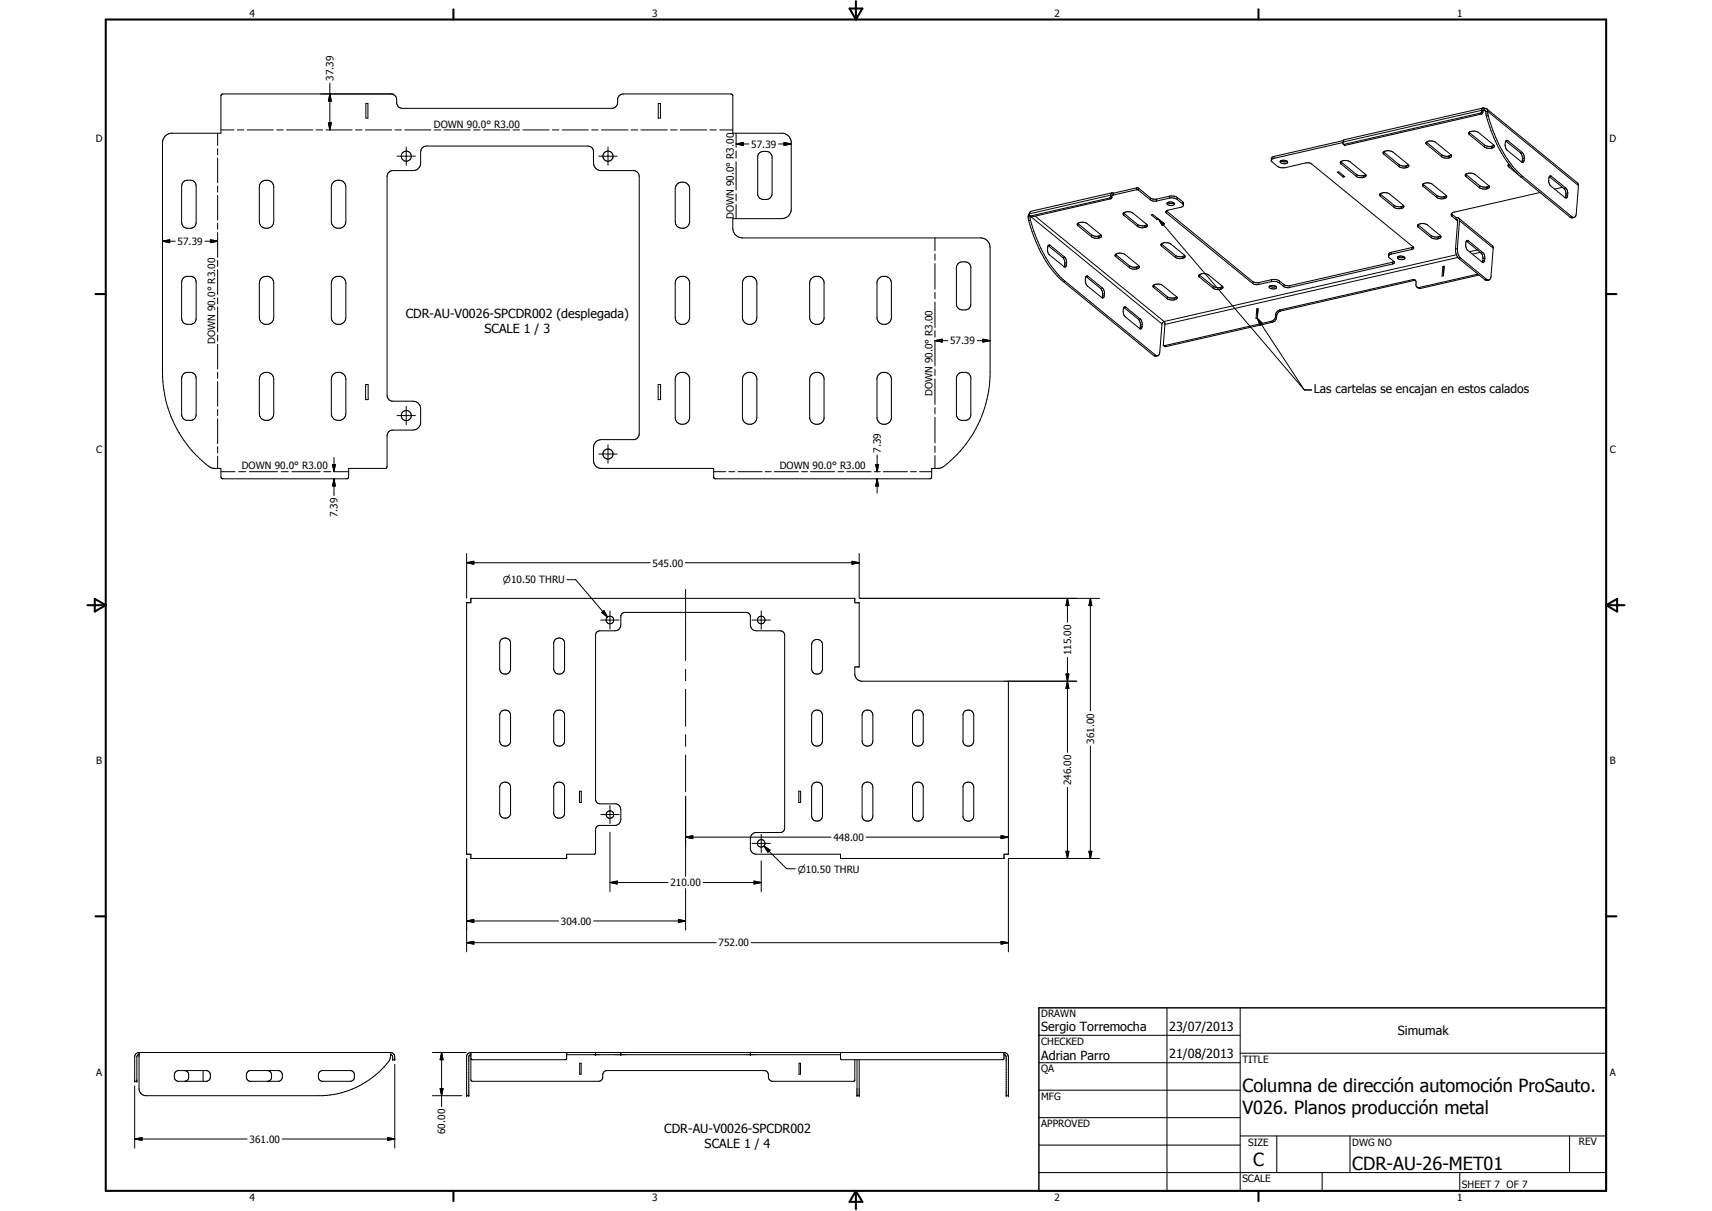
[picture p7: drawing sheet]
<svg xmlns="http://www.w3.org/2000/svg" width="594mm" height="420mm" viewBox="0 0 594 420" stroke-linecap="round" stroke-linejoin="round" font-family="sans-serif">
<g fill="none" stroke="#000" stroke-width=".35">
<path d="M114.5 32.6l.5 2.5h-1zM114.5 28.8v16.3M127 35.9h.7v5.1h-.7zM135.7 32.6a2 2 0 0 1 2 2v1.3a2.05 2.05 0 0 0 1.6 1.7h73.3a2.17 2.17 0 0 0 1.7-2 2.36 2.36 0 0 1 .7-2.5l1.3-.5h37.4l.6 .5v13.1h17.4a3.4 3.4 0 0 1 2.9 3.3v23a3.3 3.3 0 0 1-3.4 3.4h-16.9v3.3a3.5 3.5 0 0 0 3.3 3.3h83a3.4 3.4 0 0 1 3 3.4v43.3a40.8 40.8 0 0 1-16.8 33.1l-3.5 .2v3.2l-.5 .4h-74.7l-.5-.6v-3h-39a2.72 2.72 0 0 1-2.7-2.6v-4.7a2.73 2.73 0 0 1 2.7-2.7h11.6a2.2 2.2 0 0 0 1.6-2v-89.3a2.09 2.09 0 0 0-2-2h-11.5a2.71 2.71 0 0 1-2.4-2.7v-4.2a1.98 1.98 0 0 0-1.9-1.6h-56a2 2 0 0 0-2 2v4.2a2.67 2.67 0 0 1-2.3 2.3h-7.7a1.98 1.98 0 0 0-1.7 2v76l.5 1.3 1.2 .7h7.3a2.65 2.65 0 0 1 2.7 2.3v5.4a2.71 2.71 0 0 1-2.7 2.3h-7.3l-1.2 .7-.5 1.3v10.6l-.2 .5-13.1 .2v3l-.5 .6h-43.4l-.4-.6v-3l-3.1-.1a37.6 37.6 0 0 1-14.8-19.4 41.8 41.8 0 0 1-2.4-13.8v-79.7a3.3 3.3 0 0 1 2.9-3.3h17.4v-12.9l.1-.5 .5-.2h59.2M228.4 35.9h.8v5.1h-.8zM513.7 39.2l.4 .4M513.7 39.2l-47.3 10.9M514.1 39.6l-47.3 10.8M514.1 38.7l-.4 .5M514.1 38.7l.5 .3M514.2 38.3l-48.2 11M514.2 38.3l.4 .3"/>
<path d="M514.2 38.3l-.1 .4M514.6 39l-.5 .6M514.6 38.6v.4M514.6 37.5l-.4 .8M514.6 37.5l.5 .1M514.6 38.3v.3M514.6 37.5l-48.1 11-.5 .8M515 38.3h-.4M515 38.3l.4 .1 .2 .3M515 38.3l.6 .4M515 38.3l-.4 .1M515.1 37.6l1 .3 .1 .7"/>
<path d="M515.1 37.6l-.1 .7M515.6 38.7l.2 1.6M515.9 37.8l31.5 25.7 .3 .9M516.2 38.7l31.5 25.7M516.2 38.6l.2 1.5M516.2 38.6l-.6 .1M75.5 46.2v4.3M75.5 51.6v2.1M75.5 54.8v8.6M76.7 45.1h4.5M82.3 45.1h2.3M85.8 45.1h9.1"/>
<path d="M96 45.1h2.3M99.4 45.1h9.1M109.7 45.1h2.3M113.1 45.1h9.1M114 42.6h1l-.5 2.5zM123.4 45.1h2.2M126.8 45.1h9.1M137 45.1h2.3M137.8 54.2h6.3M140.5 45.1h9M141 51v6.4M150.7 45.1h2.2"/>
<path d="M154.1 45.1h9.1M164.3 45.1h2.3M167.8 45.1h9.1M178 45.1h2.3M181.4 45.1h9.1M191.7 45.1h2.3M195.1 45.1h9.1M205.3 45.1h2.3M207.8 54.2h6.4M208.7 45.1h9.2M211 51v6.4M219 45.1h2.3"/>
<path d="M222.4 45.1h9.2M232.7 45.1h2.2M236.1 45.1h9.1M246.3 45.1h2.3M249.8 45.1h4.5M255.4 50l2.5-.6v1.1zM255.4 46.2v4.9M255.4 52.4v2.5M255.4 56.1v9.9M255.4 50h4.5M263.3 53.3a3.2 3.2 0 0 1 3.9-.3l.6 .8 .1 .7v12.7a2.31 2.31 0 0 1-3 2 1.98 1.98 0 0 1-2-1.6v-13.4zM270.2 50h4.4"/>
<path d="M272.1 49.4l2.5 .6-2.5 .5zM442.1 54.9l-.7 .3-.3 .7 2.2 1.8 1 .5h1.7l7.1-1.7 1.9 .3 35.3 28.8 .3 .5-.7 .5M442.1 54.3l-.9 .5-.1 .8M442.1 54.3v.6M444.3 55.9l.5-.3a1.61 1.61 0 0 1 2 .8 1.84 1.84 0 0 1-2.6-.3zM444.4 55.8l1.4 .4 .9-.2M464 59.7l.6-.1 2 1.7-.5 .1zM465.3 56.1l.1 .1M465.4 56.9l5.2 4.3M465.4 56.9a.7 .7 0 0 1-.1-.9 .7 .7 0 0 1 .8-.2l1.2-.1 1.1 .3 5.5 4.6M465.4 56.2l5.3 4.3M465.4 56.2v.7"/>
<path d="M466 49.4l-23.9 5.5M466 49.3l.1 .7 .3 .1M466.1 50l.7 .4M466.2 48.8l-24.1 5.5M466.4 50.1l.4 .3M480.1 52.7l1.4-.4 1.7 .3 5.6 4.6M480.1 52.7l-.2 .4 .3 .4M480.1 52.7l.2 .1M480.2 53.5l5.3 4.3M480.3 52.8l5.2 4.3M480.3 52.8l-.1 .7M485.5 57.8l.9 .4h1.4"/>
<path d="M485.5 57.1a3.3 3.3 0 0 0 2.6 .4M485.5 57.1v.7M487.9 57.5l-.1 .7M488.1 58.2h-.3M488.1 57.5v.7M488.8 57.2a.66 .66 0 0 1-.1 .7 .66 .66 0 0 1-.6 .3M488.8 57.2l-.7 .3M495 49.3l.1 .1M495 50.1a.7 .7 0 0 1 0-.9 .7 .7 0 0 1 .8-.3l1.5 .1 .7 .3 5.6 4.5M495 50.1l5.3 4.3M495.1 49.4l5.2 4.3M495.1 49.4l-.1 .7"/>
<path d="M500.3 54.4l1.2 .5 1.2-.1M500.3 53.7l1 .4h1.4M500.3 53.7v.7M502.7 54.1v.7M502.9 54.7l-.2 .1M503 54.1h-.3M503 54.1l-.1 .6M503.6 53.8l-.6 .3M503.6 53.8l-.1 .7-.6 .2M509.8 45.9l.1 .2M509.9 46.7l-.3-.3 .1-.4a2.8 2.8 0 0 1 2.9-.2l5.8 4.6M509.9 46.7l5.2 4.3"/>
<path d="M509.9 46.1l5.3 4.2M509.9 46.1v.6M515.1 51l.7 .4h1.7M515.2 50.3l1.2 .5h1.2M515.2 50.3l-.1 .7M515.8 40.3a44.1 44.1 0 0 0 11.3 20.5l.7 .6M516.4 40.1l-.6 .2M516.4 40.1a50.8 50.8 0 0 0 6.6 15l2 2.7 2.7 2.9 17.8 14.5M517.6 50.8l-.1 .6M517.8 51.4h-.3M517.8 50.7l-.2 .1M517.8 50.7v.7"/>
<path d="M518.4 50.4l.1 .6-.7 .4M518.4 50.4l-.6 .3M522.6 48.9l-.1 .2a3.2 3.2 0 0 0 .5 3l5.1 4.2 .6-.1 .2-.7M522.6 48.9v.1M522.6 49l5 4M523.2 48.8l-.4-.1-.2 .2M523.2 48.8l5.1 4.1M523.2 48.8l-.6 .2M523.4 57.1l-.1 .3 .2 .5M523.4 57.1l.2 .1M523.5 57.9l3.2 2.6M523.6 57.2l.5 .5"/>
<path d="M523.6 57.2l-.1 .7M523.6 56.9l-.2 .2M527.6 53l.5 .9 .2 1.1M528.3 52.9l.5 .9 .1 1.1M528.3 52.9l-.7 .1M528.3 55.7l-.2 .6M528.3 55v.7M528.9 55.5l-.6 .2M528.9 54.9v.6M528.9 54.9l-.6 .1M63.5 63.2a3.2 3.2 0 0 1 3.8-.2l.5 .5 .3 1v12.7a2.56 2.56 0 0 1-4.1 1.7l-.7-.7-.3-1v-12.7zM75.5 64.5v2.2"/>
<path d="M75.5 67.7v8.7M75.5 77.4v2.2M90.7 63.2a2.57 2.57 0 0 1 2.6-.5 2.57 2.57 0 0 1 1.7 2.2v12a2.5 2.5 0 0 1-2.5 2.3 2.5 2.5 0 0 1-2.5-2.3v-12l.1-.8zM115.7 63.2a2.55 2.55 0 0 1 2.7-.5 2.55 2.55 0 0 1 1.6 2.2v12a2.53 2.53 0 0 1-2.5 2.3 2.53 2.53 0 0 1-2.5-2.3v-12l.2-1.1zM235 63.9a2.63 2.63 0 0 1 4.3 1.3v12a2.53 2.53 0 0 1-2.6 2 2.53 2.53 0 0 1-2.4-2.3v-11.4l.1-.7zM255.4 67.2v2.5M255.4 70.9v5M356.8 75l.5-.1 .5 .3M356.8 75l.1 1.6M356.9 76.6a43.3 43.3 0 0 0 11.4 20.5l.7 .6M357.3 74.2v.6l.3 .1M357.3 74l-.5 1"/>
<path d="M357.4 74.9l.2 1.6M357.6 76.5l-.7 .1M357.6 76.5a43.3 43.3 0 0 0 11.3 20.5l.7 .6M357.6 74.9l.4 .4M357.8 75.2l.2 .1M357.8 75.2l45.4 37.2M359.2 75l44.7 36.5M374 77.5l.1 .1M374 77.5l1.4-.4 1.7 .4 5.1 4.2v.5l-.8 .3M374 77.5l-.2 .4 .3 .4M374.1 78.3l4.7 3.9M374.1 77.6l4.8 3.9"/>
<path d="M374.1 77.6v.7M385 68.7l.4 .3M385 68.7l-27.4 6.2M385.4 69l-27.4 6.3M385.4 68.2l-.4 .5M385.4 68.2l.4 .3M385.5 67.7l-.1 .5M385.5 67.7l-28.2 6.5M385.8 68.5l-.4 .5M385.9 66.9l-28.2 6.4-.4 .9M385.9 66.9l.5 .1M385.9 66.9l-.4 .8"/>
<path d="M386.3 67.7h-.4l-.1 .8M386.3 67.7l-.4 .1M386.4 67l-.1 .7M389.9 73.9l.2 .1M390 74.7l4.7 3.8M390 74.7a.7 .7 0 0 1-.1-.9 .7 .7 0 0 1 .8-.3l.9-.1 1.4 .4 5 4.1M390.1 74l4.7 3.9M390.1 74l-.1 .7M394.4 65.8l.6 .2M394.4 65.8l-8.1 1.9M394.4 65.2l.7 .1M394.4 65.2v.6"/>
<path d="M394.4 65.2l-8 1.8M394.7 78.5l1.2 .5 1.4-.1M394.8 77.9l.9 .4h1.5M394.8 77.9l-.1 .6M395 66l4.2 3.4M395.1 65.3l-.1 .7M395.1 65.3l4.2 3.4M397.2 78.3l-.1 .7M397.4 78.2l-.2 .1M397.4 78.2l-.1 .7M398 77.9l.1 .6-.8 .4M398 77.9l-.6 .3"/>
<path d="M399.2 69.4l.7 .3 1.4 .1M399.3 68.7l.7 .3 1.4 .1M399.3 68.7l-.1 .7M401.4 69.1l-.1 .7M401.6 75.6l-.1 .6M402.1 76.1l2 1.5-.8 .7zM402.1 76.1l-2.1-1.7-.5 .1 2 1.7M402.1 76.1l-.6 .1M402.1 76.1l50.5 59.2M404.7 73.2h.1M404.7 73.9l30 24.4M404.8 73.2l-.1 .7"/>
<path d="M404.8 73.2l29.9 24.5M405 70.4a1.77 1.77 0 0 1 2.5 .5 1.68 1.68 0 0 1-2.5-.4zM405.2 70.3l1.3 .4 .9-.3M405.8 68.7l.9-.1 1.8 .6M405.8 68.7l-4.5 1.1M405.8 68.1h1.7l1.1 .4M405.8 68.1v.6M405.8 68.1l-4.4 1M408.5 69.2l1.8 1.5M408.6 68.5l-.1 .7M408.6 68.5l1.8 1.5M410.3 70.7a.7 .7 0 0 1 .3 .9 .7 .7 0 0 1-.9 .3l-4.4 1a.57 .57 0 0 0-.7 .3 .57 .57 0 0 0 .1 .7"/>
<path d="M410.4 70l.3 1.2M410.4 70l-.1 .7M466.1 60.9v.5M470.6 61.2l.9 .4h1.5M470.7 60.5l.9 .4 1.5 .1M470.7 60.5l-.1 .7M473.1 61l-.1 .6M473.2 61.6h-.2M473.3 60.9l-.2 .1M473.3 60.9l-.1 .7M473.9 60.6l-.6 .3M473.9 60.6l.1 .5-.8 .5"/>
<path d="M478.9 67.2l.1 .2M479 68.1l4.7 3.8M479 68.1a.71 .71 0 0 1-.1-.9 .71 .71 0 0 1 .9-.3l1.1-.1 1.1 .4 5 4.1M479 67.4l4.8 3.8M479 67.4v.7M483.7 71.9l1.3 .5 1.1-.1M483.8 71.2l.9 .5h1.5M483.8 71.2l-.1 .7M486.2 71.7l-.1 .6M486.4 72.3h-.3M486.4 71.6l-.2 .1M486.4 71.6v.7"/>
<path d="M487 71.3v.7l-.6 .3M487 71.3l-.6 .3M492.1 78l1.4-.4 1.6 .3 4.8 3.9M492.1 78l-.2 .4 .2 .4M492.1 78l.1 .1M492.1 78.8l4.5 3.6M492.2 78.1l4.4 3.7M492.2 78.1l-.1 .7M493.8 63.9l.1 .1M493.8 63.8l1.4-.4 1.4 .3 5.3 4.2M493.8 63.8l-.2 .4 .3 .4M493.9 64.6l4.7 3.9"/>
<path d="M493.9 64l4.7 3.9M493.9 64v.6M498.6 68.5a3 3 0 0 0 2.6 .4M498.6 67.9l1.3 .4 1.1-.1M498.6 67.9v.6M501 68.2v.7M501.3 68.2h-.3M501.3 68.2l-.1 .7M501.9 67.9a.63 .63 0 0 1 0 .7 .63 .63 0 0 1-.7 .3M501.9 67.9l-.6 .3M503.7 74.1l-.1 .5 .3 .5M503.7 74.1l.3 .4"/>
<path d="M503.9 75.1l1.3 1.1M504 74.5l1.3 1M504 74.5l-.1 .6M505.2 76.2l.6 .5M505.2 76.2l.5 .1 .1 .4M505.3 75.5l.9 .2M505.3 75.5l-.1 .7M505.8 76.7l-.7 9.7M506.2 75.7l11.7 9.5 .3 .9M506.2 75.7l.3 .9M506.5 76.6l11.7 9.5M506.5 76.6l-.8 9.7"/>
<path d="M508.6 60.5l1.1-.4 2 .3 5.1 4.1M508.6 60.5l-.1 .5 .2 .3M508.6 60.5l.2 .1M508.7 61.3l4.7 3.9M508.8 60.6l4.7 3.8M508.8 60.6l-.1 .7M513.4 65.2l.9 .3h1.5M513.5 64.4l.9 .5h1.5M513.5 64.4l-.1 .8M515.9 64.9l-.1 .6M516 65.5h-.2M516.1 64.8l-.2 .1"/>
<path d="M516.1 64.8l-.1 .7M516.8 64.5l-.7 .3M516.8 64.5v.6l-.8 .4M527.8 61.4l17.1 14M528.4 61.3l-.6 .1M534.4 66.8l-29.6 6.8-1.1 .5M537.6 61.3h.1M537.7 61.3l5 4.1M538.3 61.2a.58 .58 0 0 0-.7 0 .58 .58 0 0 0-.1 .6l-.1 1.2 .4 1.1 5.3 4.5a.6 .6 0 0 0 .7-.1 .6 .6 0 0 0 .2-.6M538.3 61.2l5 4M538.3 61.2l-.6 .1M542.2 65l-2.7 .6"/>
<path d="M542.7 65.4l.6 .8 .1 1.2M543.3 65.2l.6 .9 .1 1.1M543.3 65.2l-.6 .2M543.3 68l-.1 .6M543.4 67.4l-.1 .6M544 67.9l-.7 .1M544 67.2v.7M544 67.2l-.6 .2M544.9 75.4l.5 .2 .8-.2M545.5 75.2l-.6 .2M545.5 75.2l.7 .2M547.7 64.4l-.7 9.7-.2 .8-.6 .5"/>
<path d="M56.4 83.7l2.5-.5v1zM56.4 83.7h4.4M63.5 96.6l.3-.3a3.2 3.2 0 0 1 3-.3l1 .9 .3 1v12.6a2.07 2.07 0 0 1-1.7 2h-1.7l-.7-.2-.7-.8-.3-1v-12.6zM71.1 83.7h4.4M73 83.2l2.5 .5-2.5 .5zM75.5 80.7v8.6M75.5 90.3v2.2M75.5 93.6v8.6M90.4 96.8a2.63 2.63 0 0 1 4.1 0l.5 1.4v12a2.5 2.5 0 0 1-2.5 2.4 2.5 2.5 0 0 1-2.5-2.4v-12zM115.4 96.8a2.55 2.55 0 0 1 2.8-.9 2.55 2.55 0 0 1 1.8 2.3v12a2.53 2.53 0 0 1-3.4 2.2 2.52 2.52 0 0 1-1.6-2.2v-12zM234.7 96.8a2.63 2.63 0 0 1 4.1 0l.5 1v12.8a2.52 2.52 0 0 1-2.7 2 2.52 2.52 0 0 1-2.3-2.4v-12zM258.3 96.6a2.53 2.53 0 0 1 2.7-.6 2.53 2.53 0 0 1 1.6 2.2v12a2.5 2.5 0 0 1-2.5 2.4 2.5 2.5 0 0 1-2.5-2.4v-12z"/>
<path d="M281.6 96.6a2.55 2.55 0 0 1 4.4 1.2v12.8a2.53 2.53 0 0 1-2.7 2 2.53 2.53 0 0 1-2.3-2.4v-12zM304.8 96.8a2.55 2.55 0 0 1 2.7-.9 2.55 2.55 0 0 1 1.8 2.3v12a2.53 2.53 0 0 1-2.3 2.4 2.53 2.53 0 0 1-2.7-2v-12.8zM324.4 82.5v4.5M324.4 88.1v2.2M324.4 91.4v8.9M332.6 91.3a2.68 2.68 0 0 1 4.3 1.2v13.4a2.61 2.61 0 0 1-2.6 1.7 2.61 2.61 0 0 1-2.4-2.1v-12.6zM363.7 85.2l.1 .1M363.8 85.2l-.2 .1a3.1 3.1 0 0 0 .6 3.1l5 4.1a.56 .56 0 0 0 .7 0 .56 .56 0 0 0 .2-.6M363.8 85.3l5 4.1M364.4 85.1l-.4-.1-.2 .2M364.4 85.1l-.6 .2M364.4 85.1l5 4.1"/>
<path d="M368.8 89.4l.4 .6 .3 1.3M369 97.7l31.3 25.7M369.4 89.2l.6 .8 .1 1.2M369.4 89.2l-.6 .2M369.4 92l-.1 .6M369.5 91.3l-.1 .7M369.6 97.6l-.6 .1M369.6 97.6l31.4 25.6M370.1 91.9l-.7 .1M370.1 91.2l-.6 .1M370.1 91.2v.7M376.8 95.9l.1 .1"/>
<path d="M376.9 95.9l-.1 .2a3.1 3.1 0 0 0 .5 3.1l5.2 4.2 .5-.2 .2-.6M376.9 96l5 4.1M377.6 95.9l-.3-.2-.4 .2M377.6 95.9l-.7 .1M377.6 95.9l5 4M378.8 82.2a2.96 2.96 0 0 0 2.4 .4M378.9 81.5l.9 .4h1.4M378.9 81.5l-.1 .7M381.2 81.9v.7M381.4 82.5l-.2 .1M381.5 81.9l-.1 .6M382.1 81.6l-.9 .3"/>
<path d="M382.6 99.9l.6 1.2v.8M382.6 99.9l-.7 .2M387.1 88.2l1.4-.4 1.5 .3 5.3 4.2M387.1 88.2l-.2 .4 .3 .4M387.1 88.3l.2 .1M387.2 89l4.7 3.9M387.3 88.4l4.7 3.8M387.3 88.4l-.1 .6M391.9 92.9l.9 .4h1.5M392 92.2l1.2 .5 1.2-.1M392 92.2l-.1 .7M394.4 92.6l-.1 .7"/>
<path d="M394.5 93.3h-.2M394.6 92.6l-.1 .7M395.3 92.3l-.9 .3M395.3 92.3l-.1 .7-.7 .3M400.3 99l.1 .1M400.3 99.7a.69 .69 0 0 1 0-.8 .69 .69 0 0 1 .8-.3h.9l1.3 .3 5.1 4.1M400.3 99.7l4.7 3.9M400.4 99.1l4.7 3.9M400.4 99.1l-.1 .6M403 84.6l.1 .2M403 84.6l1.1-.4 2 .3 5 4.2M403 84.6l-.2 .4 .3 .4"/>
<path d="M403.1 85.4l4.7 3.9M403.1 84.8l4.8 3.8M403.1 84.8v.6M407.8 89.3l1 .4h1.4M407.9 88.6l.9 .4h1.5M407.9 88.6l-.1 .7M410.3 89l-.1 .7M410.4 89.6l-.2 .1M410.5 88.9l-.2 .1M410.5 88.9l-.1 .7M411.1 88.7a.64 .64 0 0 1 0 .7 .64 .64 0 0 1-.7 .2M411.1 88.7l-.6 .2"/>
<path d="M416.1 95.3l.2 .2M416.2 96.1l4.8 3.9M416.2 96.1a.71 .71 0 0 1-.1-.9 .71 .71 0 0 1 .9-.2h1.5l.9 .4 4.9 4M416.3 95.5l4.7 3.8M416.3 95.5l-.1 .6M421 100l1.2 .5 1.2-.1M421 99.3a2.96 2.96 0 0 0 2.4 .4M421 99.3v.7M423.4 99.7v.7M423.6 99.7h-.2M423.6 99.7l-.1 .7M424.3 99.4l-.7 .3"/>
<path d="M424.3 99.4a.67 .67 0 0 1-.1 .7 .67 .67 0 0 1-.7 .3M434.7 98.3l.6 .4h1.4M434.7 97.7l1 .4 1.1-.1M434.7 97.7v.6M436.8 98l-.1 .7M440.6 99.2l.2-.1a1.89 1.89 0 0 1 2.2 .7 1.79 1.79 0 0 1-2.6-.2zM440.6 99.2l1.1 .4 1.1-.2M441.2 97.7a3.5 3.5 0 0 1 2.7 .5M441.2 97.7l-4.5 1M441.3 97a3.4 3.4 0 0 1 2.7 .5M441.3 97l-.1 .7M441.3 97l-4.5 1"/>
<path d="M443.9 98.2l1.6 1.2M444 97.5l-.1 .7M444 97.5l1.5 1.2M445.5 99.4l.9 .4 1.1-.1M445.5 98.7l.7 .4h1.4M445.5 98.7v.7M447.6 99.1l-.1 .6M481.8 88.9l1.8 1.8a.54 .54 0 0 1 .2 .6 .54 .54 0 0 1-.6 .3M482.8 88.2l-.8 .3-.2 .4M482.8 87.5v.7M482.8 87.5l-.8 .4-.2 1M483.2 91.6l-35.7 8.1"/>
<path d="M483.2 91v.6M483.2 91l-35.6 8.1M483.7 90.7l-.5 .3M485 89.2a1.87 1.87 0 0 1 2.5 .3 1.61 1.61 0 0 1-2.6-.2zM485.1 89l1.1 .4 1.1-.2M489.9 86.6l-7.1 1.6M489.9 85.9l-7.1 1.6M489.9 85.9v.7M490.2 97l.7 .1 .3 .3M490.2 97l.4 .3M490.2 97l-46.2 10.6M490.4 85.7l-.5 .2"/>
<path d="M490.6 97.3l.6 .1M490.6 97.3l-46.2 10.6M491.2 97.4l.2 .4a1.32 1.32 0 0 0 .8 2l.3-.1M491.7 99.6l.5 .4 .7 .1M492.5 99.7l.4 .4M496.6 82.4l1.5 .5 1.1-.1M496.6 81.8l1 .4h1.5M496.6 81.8v.6M499.1 82.2l-.1 .6M499.3 82.1l-.1 .7M499.9 81.8l-.8 .4M499.9 81.8v.6l-.7 .4"/>
<path d="M500.7 92.5l.4-.2-.2 3.4-.5 .1zM500.7 92.5l.4 .3-.3 2.9M505.1 86.4l.2 1.7 .9 1.6M505.4 88.4l-101.5 23.1M505.7 86.3l.2 1.7 .9 1.5M505.7 86.3l-.6 .1M505.9 89.3l-101.7 23.3M506.2 89.7l9.1 7.4M506.8 89.5l-.6 .2M506.8 89.5l9.1 7.4M508.8 83.6v.1a3.2 3.2 0 0 0 .5 3.2l5 4a.6 .6 0 0 0 .7 0 .6 .6 0 0 0 .2-.6M508.8 83.6l.1 .1"/>
<path d="M508.9 83.7l5 4.1M509.6 83.6l-.5-.2-.3 .2M509.6 83.6l-.7 .1M509.6 83.6l5 4M512.6 86.7l-2.7 .6M512.8 95.1l-20.3 4.6M513.2 95.4l-20.3 4.7M513.7 87.5l-2.8 .7M513.9 87.8l.4 .5 .3 1.4M514.6 87.6l.4 .6 .2 1.4M514.6 87.6l-.7 .2M514.6 90.4l-.2 .6"/>
<path d="M514.6 89.7v.7M515.2 90.3l-.6 .1M515.2 89.6v.7M515.2 89.6l-.6 .1M515.3 97.1l.5 .2 .8-.1M515.9 96.9l.7 .3M515.9 96.9l-.6 .2M518.2 86.1l-.9 10-.1 .5-.6 .6M75.5 103.3v2.2M75.5 106.5v8.6M75.5 116.2v2.2M75.5 119.4v8.7"/>
<path d="M324.4 118.2l2.5-.5v1zM324.4 101.4v2.2M324.4 104.8v8.9M324.4 114.7v2.3M324.4 118.1v8.9M324.4 118.2h4.5M339.1 118.2h4.5M341.1 117.7l2.5 .5-2.5 .5zM381.9 100.1l.7 1.1v.9M382.6 102.7l-.2 .6M382.6 102.1v.6M383.2 102.6l-.6 .1"/>
<path d="M383.2 101.9l-.6 .2M383.2 101.9v.7M390 106.7h.1M390.1 106.7l4.9 4.1M390.7 106.6l-.1-.1a1.4 1.4 0 0 0-.8 2l.6 1.4 5 4.1a.57 .57 0 0 0 .7 0 .57 .57 0 0 0 .2-.7M390.7 106.6l-.6 .1M390.7 106.6l5 4.1M395 110.8l.5 .6 .2 1.4M395.7 110.7l.4 .6 .3 1.3M395.7 113.5l-.2 .5M395.7 110.7l-.7 .1M395.7 112.8v.7"/>
<path d="M396.3 113.3l-.6 .2M396.4 112.6l-.7 .2M396.4 112.6l-.1 .7M403.2 112.4l-.7 9.7-.2 .8-.6 .5M403.8 119.9l.7 .4M403.9 119.9h.2M403.9 111.5l.3 1.1M403.9 111.5l-.7 .9M404.1 119.9l.4 .4M404.2 112.6l-.5 7 .2 .3M405 103.6l1 .4 1.5 .1M405.1 103l.9 .4h1.5"/>
<path d="M405.1 103l-.1 .6M407.5 103.4v.7M407.7 104l-.2 .1M407.7 103.3v.7M408.4 103l-.9 .4M408.4 103l-.1 .7-.6 .3M423.4 100.4h.1M436.1 107.2l.5-.1-.3 3.3M436.1 107.2l.4 .3M436.1 107.2l-.2 3.3 .4-.1M436.3 110.4l1.8 1.9-.8 .5zM436.3 110.4l16.3 24.9"/>
<path d="M436.5 107.5h.1M436.5 107.5l-.3 2.9M441.2 111.5l.4 .3M441.2 111.5l-37.1 8.4M441.6 111.8l-37.1 8.5M442.6 109.9a1.96 1.96 0 0 1-1.4 1.6M442.6 109.9l.4 .3M442.6 109.2l.4 .3M442.6 109.2v.7M443 110.2a1.81 1.81 0 0 1-1.4 1.6M443 109.5v.7M444 107.6l.4 .3"/>
<path d="M444 107.6l-.9 .6-.5 1M444.4 107.9l-.9 .6-.5 1M63.5 129.9l.3-.2a3 3 0 0 1 3.2-.2l.8 .7 .3 1v12.7l-.3 1-.5 .5a3.3 3.3 0 0 1-3.3 .2l-.7-.7-.3-1v-12.7zM75.5 129.2v2.1M75.5 132.4v8.6M90.7 129.9a2.52 2.52 0 0 1 2.7-.6 2.52 2.52 0 0 1 1.6 2.2v12a2.47 2.47 0 0 1-3.4 2.3l-1.2-.9-.4-1.4v-12l.1-.7zM115.7 129.9a2.59 2.59 0 0 1 4.1 .6l.2 1v12a2.52 2.52 0 0 1-2.5 2.4 2.52 2.52 0 0 1-2.5-2.4v-12l.2-1zM126.9 133.4h.9v5.2h-.9zM228.4 133.4h.8v5.2h-.8zM235 129.9a2.59 2.59 0 0 1 4.3 1.3v14a2.52 2.52 0 0 1-2.6 2.1 2.52 2.52 0 0 1-2.4-2.4v-13.4l.1-.7zM258.3 129.9a2.51 2.51 0 0 1 2.7-.6 2.51 2.51 0 0 1 1.6 2.2v13.4a2.5 2.5 0 0 1-2.5 2.4 2.5 2.5 0 0 1-2.5-2.4v-13.4zM281.6 129.9a2.56 2.56 0 0 1 4.4 1.3v14a2.52 2.52 0 0 1-2.7 2 2.52 2.52 0 0 1-2.3-2.3v-13.4z"/>
<path d="M305 129.9a2.54 2.54 0 0 1 2.7-.6 2.54 2.54 0 0 1 1.6 2.2v13.4a2.52 2.52 0 0 1-2.3 2.3 2.52 2.52 0 0 1-2.7-2v-14zM324.4 128.1v2.2M324.4 131.4v8.9M332.6 129.7a3.1 3.1 0 0 1 3.3-.2l.6 .4 .4 1v13.3l-.7 1.2a3.1 3.1 0 0 1-2.7 .4l-.9-.4-.7-1.5v-12.7l.1-.7zM400.3 123.4l.6 .2 .8-.2M401 123.2l.7 .2M401 123.2l-.7 .2M452.6 135.3h2.6M75.5 142.1v2.1M75.5 145.3v8.6M75.5 155v2.1M75.5 158.2v4.3"/>
<path d="M115.9 158.7v5M137.8 144.2h6.3M141 141v6.4M207.8 157.5h6.4M211 154.3v6.4M304.4 157.9v5.8M324.4 141.4v2.2M324.4 144.8v8.9M324.4 154.7v2.3M324.4 158.1v4.4M76.7 163.7h4.9M82.8 163.7h2.5"/>
<path d="M86.5 163.7h9.8M97.6 163.7h2.5M101.3 163.7h9.8M112.4 163.7h2.4M115.4 161.2h1l-.5 2.5zM115.9 166.1l.5 2.5h-1zM115.9 166.1v5.8M116.1 163.7h4.9M247.6 163.7h4.2M252.9 163.7h2.1M256.1 163.7h8.3M265.5 163.7h2.1"/>
<path d="M268.6 163.7h8.5M278.1 163.7h2.1M281.3 163.7h8.4M290.7 163.7h2.1M293.9 163.7h8.4M303.4 163.7h2M303.9 161.2h1l-.5 2.5zM304.4 166.1l.5 2.5h-1zM304.4 166.1v5M306.5 163.7h8.4M315.9 163.7h2.1M319.1 163.7h4.2"/>
<path d="M161.9 195.2l2.5-.5v1zM161.9 192.1v15.4M161.9 195.2h63.7M237.8 195.2h60.3M295.6 194.7l2.5 .5-2.5 .5zM298.1 192.1v15.4M196.8 201.1h3l11 13M208.5 215.1h6.3M208.8 212.5l.8-.6 1.2 2.2zM211.7 212v6.3M237.9 204.5v24.7M261 215.1h6.3"/>
<path d="M264.2 212v6.3M298.2 207.6h83.3M370.4 207.6l.5 2.5h-1zM370.4 207.6v8.3M378.4 207.6l.5 2.5h-1zM378.4 207.6v39M173.8 222a1.96 1.96 0 0 1 3.4 .8v9.6a1.91 1.91 0 0 1-1.9 1.5 1.91 1.91 0 0 1-1.9-1.5v-9.3zM192.6 222a1.91 1.91 0 0 1 2-.6 1.91 1.91 0 0 1 1.3 1.7v9a1.89 1.89 0 0 1-1.9 1.8 1.89 1.89 0 0 1-1.9-1.8v-9zM237.9 232.2v4M237.9 239.2v12.8M282.3 222.3a1.9 1.9 0 0 1 1.9-.3 1.9 1.9 0 0 1 1.2 1.6v8.5a1.88 1.88 0 0 1-1.4 1.8 1.88 1.88 0 0 1-2.1-.9l-.3-.9v-8.5zM349.9 236.3v60.1h-1.5v1.5h-56.7v-1.5h-29.3a2.09 2.09 0 0 1-2-2v-3.5a2.09 2.09 0 0 1 2-2.1h8.7l.9-.6 .3-.8v-67.1l-.7-1.2-.8-.2h-8.4a2 2 0 0 1-2-2l-.1-3.5-.5-.7-.9-.2h-42l-.8 .2-.6 .7-.1 3.5a2.09 2.09 0 0 1-2 2h-5.6l-.7 .4-.4 .8v57.6l.6 .9 .8 .3h5.7a2.09 2.09 0 0 1 1.6 1.9v3.6a2.09 2.09 0 0 1-2 2h-5.6l-.9 .6-.2 .6v8.3l-.5 .5h-9.6v1.5h-33.2v-1.5h-1.5v-87.3h1.5v-1.5h133.2v1.5h1.5v22.3h-1.5v2.4a2.57 2.57 0 0 0 2.2 2.5h74.8"/>
<path d="M369.9 233.8h1l-.5 2.5zM369.9 233.8l1 5.1h-1l1-5.1zM370.4 236.3l.5 2.6h-1zM370.4 228.1v32.9M174 246.8a1.94 1.94 0 0 1 3.2 1v9.6a1.92 1.92 0 0 1-2.1 1.5 1.92 1.92 0 0 1-1.7-1.8v-9zM192.8 246.8a1.9 1.9 0 0 1 2-.3 1.9 1.9 0 0 1 1.1 1.6v9a1.89 1.89 0 0 1-1.9 1.8 1.89 1.89 0 0 1-1.9-1.8v-9zM237.9 254.9v4.1M282.3 246.8a1.9 1.9 0 0 1 2-.3 1.9 1.9 0 0 1 1.1 1.6v9a1.89 1.89 0 0 1-1.9 1.8 1.89 1.89 0 0 1-1.9-1.8v-9zM299.8 246.8a1.9 1.9 0 0 1 1.9-.3 1.9 1.9 0 0 1 1.2 1.6v9a1.89 1.89 0 0 1-1.7 1.8 1.89 1.89 0 0 1-2-1.5v-9.6zM317.3 246.8a1.92 1.92 0 0 1 3.1 1v9.6a1.89 1.89 0 0 1-2 1.5 1.89 1.89 0 0 1-1.8-1.8v-9zM334.8 246.8a1.9 1.9 0 0 1 2-.3 1.9 1.9 0 0 1 1.1 1.6v9a1.89 1.89 0 0 1-1.7 1.8 1.89 1.89 0 0 1-2-1.5v-9.6zM378.4 258.8v39.1"/>
<path d="M173.8 272a1.96 1.96 0 0 1 3.4 .8v9.6a1.91 1.91 0 0 1-1.9 1.5 1.91 1.91 0 0 1-1.9-1.5v-9.3zM192.6 272a1.92 1.92 0 0 1 2-.6 1.92 1.92 0 0 1 1.3 1.7v9a1.88 1.88 0 0 1-1.7 1.8 1.88 1.88 0 0 1-2-1.5l-.1-9.3zM201.1 274.5h.6v3.9h-.6zM211.7 279.4v6.4M237.9 261.9v12.8M237.9 276.3v27.8M277.2 274.5h.6v3.9h-.6zM282.1 272a1.88 1.88 0 0 1 2-.6 1.88 1.88 0 0 1 1.3 1.7v10a1.88 1.88 0 0 1-1.4 1.8 1.88 1.88 0 0 1-2.1-.9l-.3-.9v-10zM299.5 272a1.88 1.88 0 0 1 2.1-.6 1.88 1.88 0 0 1 1.3 1.7v10a1.88 1.88 0 0 1-1.7 1.8 1.88 1.88 0 0 1-2-1.5v-10.6zM317.1 272a1.93 1.93 0 0 1 3.3 .8v10.6a1.88 1.88 0 0 1-1.9 1.5 1.88 1.88 0 0 1-1.8-1.5l-.1-10.3zM334.6 272a1.91 1.91 0 0 1 2-.6 1.91 1.91 0 0 1 1.3 1.7v10a1.88 1.88 0 0 1-1.4 1.8 1.88 1.88 0 0 1-2.1-.9l-.2-.6v-10.6zM370.4 273.2v24.7"/>
<path d="M161.9 297.9v32.3M208.5 282.6h6.3M211.7 288.7v20.7M237.9 290.4l2.5-.5v1.1zM237.9 290.4h50.5M261 292.6h6.3M264.2 289.4v6.4M264.2 298.7v10.7M265.1 293.5l2.1 1.4-.7 .8zM265.1 293.5l7.9 7.9h3M300.6 290.4h49.3M347.4 289.9l2.5 .5-2.5 .6z"/>
<path d="M349.9 297.9v32.3M350 297.9h31.5M369.9 295.4h1l-.5 2.5zM377.9 295.4h1l-.5 2.5zM161.9 319.5l2.5-.5v1zM161.9 319.5h31.9M206 319.5h31.9M211.7 306.2l2.5-.5v1zM211.7 306.2h20.1M235.4 319l2.5 .5-2.5 .5zM237.9 308.3v14.4M244 306.2h20.2"/>
<path d="M261.7 305.7l2.5 .5-2.5 .5zM161.9 327.1l2.5-.5v1zM161.9 327.1h86.6M260.7 327.1h89.2M347.4 326.6l2.5 .5-2.5 .5zM360.5 359.2h69.9M405 349.7v63.5M430.4 349.7v63.5M46.7 376.8v21.6M48.3 365.2a1.52 1.52 0 0 0-1.6 1.5v8.5h.8v-8.5l.2-.6 .6-.2M48.3 365.2h87.2M48.3 365.2v12.8a2.54 2.54 0 0 0 2.1 2.2h61.4a30.2 30.2 0 0 0 23.5-12.7l.2-2.3"/>
<path d="M61 371.9l1-.5h9.5a1.94 1.94 0 0 1 1.6 1.8 1.94 1.94 0 0 1-1.3 2h-10.1a2.04 2.04 0 0 1-.7-3.3zM64 371.4a1.96 1.96 0 0 1 1.5 1.8 1.96 1.96 0 0 1-1.2 2M70.5 371.4v3.8M85.9 371.9l1.1-.5h9.5a1.95 1.95 0 0 1 1.5 1.8 1.95 1.95 0 0 1-1.2 2h-10.1l-.9-.7a2.32 2.32 0 0 1-.2-2.1zM92.7 371.4l.9 .3 .5 .7a2.32 2.32 0 0 1-.1 2.1l-1 .7M110.9 371.9l1.1-.5h9.5l.8 .3 .6 .7a2.32 2.32 0 0 1-.2 2.1l-.9 .7h-10.1a2.09 2.09 0 0 1-.8-3.3zM135.5 365.2a1.78 1.78 0 0 1 1.5 2.5h-.7l-.1-1.2-.7-.6M137 369.3v29.1M150.1 365.2h11.7M152.7 377.7h1l-.5 2.5zM153.2 365.2l.5 2.5h-1zM153.2 365.2v18.8"/>
<path d="M163.4 365.2v9.5l.3 .5h44.2a1.91 1.91 0 0 0 1.3-2.6 1.4 1.4 0 0 1 1.4-1.2h54.5l1.1 .5 .4 .7 .2 1.7 1.1 .9h28.4l.3-.4v-7.1M163.4 365.2a1.52 1.52 0 0 0-1.5 1.4v13.6h.8v-13.6l.7-.7M163.4 365.2h185M196.6 365.2v2.1l-.3 .4h-32.6l-.3-.5M196.6 365.9h95.1M201.2 368.9h.5v3.8h-.5zM206.7 365.2v.7M215.4 365.2v.7M260.4 365.2v.7M277.3 368.9h.5v3.8h-.5zM291.7 365.2v2.1l.3 .4h56.1l.3-.4v-2.1M297.4 367.7v12.5h.7v-12.5"/>
<path d="M348.4 365.2a1.6 1.6 0 0 1 1.5 1.4v13.6h-.7v-13.6l-.4-.6-.4-.1M360.5 368.7h69.9M360.5 378.2h69.9M430.4 365.4h127M46.7 395.2l2.6-.5v.9zM46.7 395.2h39.1M98 395.2h39M134.5 394.7l2.5 .5-2.5 .4zM150.1 380.2h10.2M360.5 387.8h69.9M360.5 397.3h69.9M430.4 394.1h127"/>
<path d="M443.1 394.1v12.7M468.5 394.1v12.7M544.7 394.1v12.7M360.5 406.8h196.9M458.8 406.8v6.4M506.6 406.8v6.4"/>
<circle cx="141" cy="54.2" r="1.75"/>
<circle cx="211" cy="54.2" r="1.76"/>
<circle cx="141" cy="144.2" r="1.75"/>
<circle cx="211" cy="157.5" r="1.75"/>
<circle cx="211.7" cy="215.1" r="1.32"/>
<circle cx="264.2" cy="215.1" r="1.32"/>
<circle cx="211.6" cy="282.6" r="1.31"/>
<circle cx="264.2" cy="292.6" r="1.31"/>
</g>
<g fill="#000">
<circle cx="501.1" cy="92.8" r=".18"/>
<circle cx="46.7" cy="375.2" r=".18"/>
<circle cx="47.5" cy="375.2" r=".18"/>
<circle cx="136.3" cy="367.7" r=".18"/>
<circle cx="137" cy="367.7" r=".18"/>
<circle cx="206.7" cy="365.2" r=".18"/>
<circle cx="206.7" cy="365.9" r=".18"/>
<circle cx="215.4" cy="365.9" r=".18"/>
<circle cx="215.4" cy="365.2" r=".18"/>
<circle cx="260.4" cy="365.9" r=".18"/>
<circle cx="260.4" cy="365.2" r=".18"/>
<circle cx="161.9" cy="380.2" r=".18"/>
<circle cx="162.7" cy="380.2" r=".18"/>
<circle cx="297.4" cy="380.2" r=".18"/>
<circle cx="298.1" cy="380.2" r=".18"/>
<circle cx="349.2" cy="380.2" r=".18"/>
<circle cx="349.9" cy="380.2" r=".18"/>
</g>
<g fill="none" stroke="#000" stroke-width=".71">
<path d="M36.7 6.8h520.7v406.4h-520.7zM157.3 3.2v3.6M294.8 3h4.4l-2.2 3.8zM297 .4v6.4M436.7 3.2v3.6M33.1 102h3.6M557.4 102h3.5M30.3 210h6.4M32.9 207.8l3.8 2.2-3.8 2.2zM557.4 210h6.3M557.4 210l3.8-2.2v4.4zM33.1 317.9h3.6"/>
<path d="M557.4 317.9h3.5M157.3 413.2v3.5M297 413.2v6.3M297 413.2l2.2 3.8h-4.4zM436.7 413.2v3.5"/>
</g>
<path d="M360.5 349.7h196.9v63.5h-196.9z" fill="none" stroke="#000" stroke-width=".51"/>
<g fill="#000">
<path d="M114.5 32.6l.5 2.5h-1zM114 42.6h1l-.5 2.5zM255.4 50l2.5-.6v1.1zM272.1 49.4l2.5 .6-2.5 .5zM402.1 76.1l2 1.5-.8 .7zM56.4 83.7l2.5-.5v1zM73 83.2l2.5 .5-2.5 .5zM324.4 118.2l2.5-.5v1zM341.1 117.7l2.5 .5-2.5 .5zM436.3 110.4l1.8 1.9-.8 .5zM115.4 161.2h1l-.5 2.5zM115.9 166.1l.5 2.5h-1z"/>
<path d="M303.9 161.2h1l-.5 2.5zM304.4 166.1l.5 2.5h-1zM161.9 195.2l2.5-.5v1zM295.6 194.7l2.5 .5-2.5 .5zM208.8 212.5l.8-.6 1.2 2.2zM370.4 207.6l.5 2.5h-1zM378.4 207.6l.5 2.5h-1zM369.9 233.8h1l-.5 2.5zM370.4 236.3l.5 2.6h-1zM237.9 290.4l2.5-.5v1.1zM265.1 293.5l2.1 1.4-.7 .8zM347.4 289.9l2.5 .5-2.5 .6z"/>
<path d="M369.9 295.4h1l-.5 2.5zM377.9 295.4h1l-.5 2.5zM161.9 319.5l2.5-.5v1zM211.7 306.2l2.5-.5v1zM261.7 305.7l2.5 .5-2.5 .5zM161.9 327.1l2.5-.5v1zM235.4 319l2.5 .5-2.5 .5zM347.4 326.6l2.5 .5-2.5 .5zM152.7 377.7h1l-.5 2.5zM153.2 365.2l.5 2.5h-1zM46.7 395.2l2.6-.5v.9zM134.5 394.7l2.5 .5-2.5 .4z"/>
</g>
<g font-size="6.3">
<text x="431.1" y="379">Columna de dirección automoción ProSauto.</text>
<text x="431.1" y="386.5">V026. Planos producción metal</text>
<text x="434.8" y="404.7">C</text>
<text x="469.2" y="406">CDR-AU-26-MET01</text>
</g>
<g font-size="4.4">
<text x="140.8" y="110.4">CDR-AU-V0026-SPCDR002 (desplegada)</text>
<text x="168.1" y="115.6">SCALE 1 / 3</text>
<text x="361.3" y="357.5">Sergio Torremocha</text>
<text x="405.7" y="357.7">23/07/2013</text>
<text x="485" y="359.2">Simumak</text>
<text x="361.3" y="367.9">Adrian Parro</text>
<text x="405.7" y="367.2">21/08/2013</text>
<text x="230.5" y="393.1">CDR-AU-V0026-SPCDR002</text>
<text x="244.5" y="398.4">SCALE 1 / 4</text>
</g>
<text font-size="4.2" x="456" y="136.5">Las cartelas se encajan en estos calados</text>
<g font-size="3.5">
<text x="86.6" y="5.8">4</text>
<text x="226.3" y="5.8">3</text>
<text x="365.9" y="5.8">2</text>
<text x="505.6" y="5.8">1</text>
<text x="115.8" y="28.1" transform="rotate(-90 115.8 28.1)">37.39</text>
<text x="150.6" y="44.2">DOWN 90.0° R3.00</text>
<text x="33.3" y="49.4">D</text>
<text x="260.7" y="51.3">57.39</text>
<text x="558.5" y="49.4">D</text>
<text x="254.6" y="76" transform="rotate(-90 254.6 76)">DOWN 90.0° R3.00</text>
<text x="61.6" y="85">57.39</text>
<text x="74.7" y="119.3" transform="rotate(-90 74.7 119.3)">DOWN 90.0° R3.00</text>
<text x="329.7" y="119.5">57.39</text>
<text x="323.6" y="137.5" transform="rotate(-90 323.6 137.5)">DOWN 90.0° R3.00</text>
<text x="33.4" y="157.3">C</text>
<text x="305.7" y="157.1" transform="rotate(-90 305.7 157.1)">7.39</text>
<text x="558.6" y="157.3">C</text>
<text x="83.9" y="162.9">DOWN 90.0° R3.00</text>
<text x="270.6" y="162.9">DOWN 90.0° R3.00</text>
<text x="117.2" y="179.5" transform="rotate(-90 117.2 179.5)">7.39</text>
<text x="226.5" y="196.6">545.00</text>
<text x="371.7" y="227.3" transform="rotate(-90 371.7 227.3)">115.00</text>
<text x="379.6" y="258" transform="rotate(-90 379.6 258)">361.00</text>
<text x="33.4" y="265.2">B</text>
<text x="558.6" y="265.2">B</text>
<text x="371.7" y="272.4" transform="rotate(-90 371.7 272.4)">246.00</text>
<text x="289.2" y="291.7">448.00</text>
<text x="232.7" y="307.5">210.00</text>
<text x="194.6" y="320.8">304.00</text>
<text x="249.3" y="328.4">752.00</text>
<text x="361.3" y="353">DRAWN</text>
<text x="361.3" y="362.5">CHECKED</text>
<text x="431.1" y="368.7">TITLE</text>
<text x="33.4" y="373.2">A</text>
<text x="361.3" y="372.1">QA</text>
<text x="558.6" y="373.2">A</text>
<text x="361.3" y="381.6">MFG</text>
<text x="154.5" y="393.4" transform="rotate(-90 154.5 393.4)">60.00</text>
<text x="361.3" y="391.1">APPROVED</text>
<text x="86.6" y="396.5">361.00</text>
<text x="433.1" y="397.5">SIZE</text>
<text x="469.2" y="397.5">DWG NO</text>
<text x="547.9" y="397.4">REV</text>
<text x="431.1" y="410.2">SCALE</text>
<text x="507.3" y="412.3">SHEET 7 OF 7</text>
<text x="86.6" y="416.7">4</text>
<text x="226.3" y="416.7">3</text>
<text x="365.9" y="416.7">2</text>
<text x="505.6" y="416.7">1</text>
</g>
<g font-size="3.3">
<text x="174.5" y="202.4">n10.50 THRU</text>
<text x="276.8" y="302.7">n10.50 THRU</text>
</g>
</svg>
